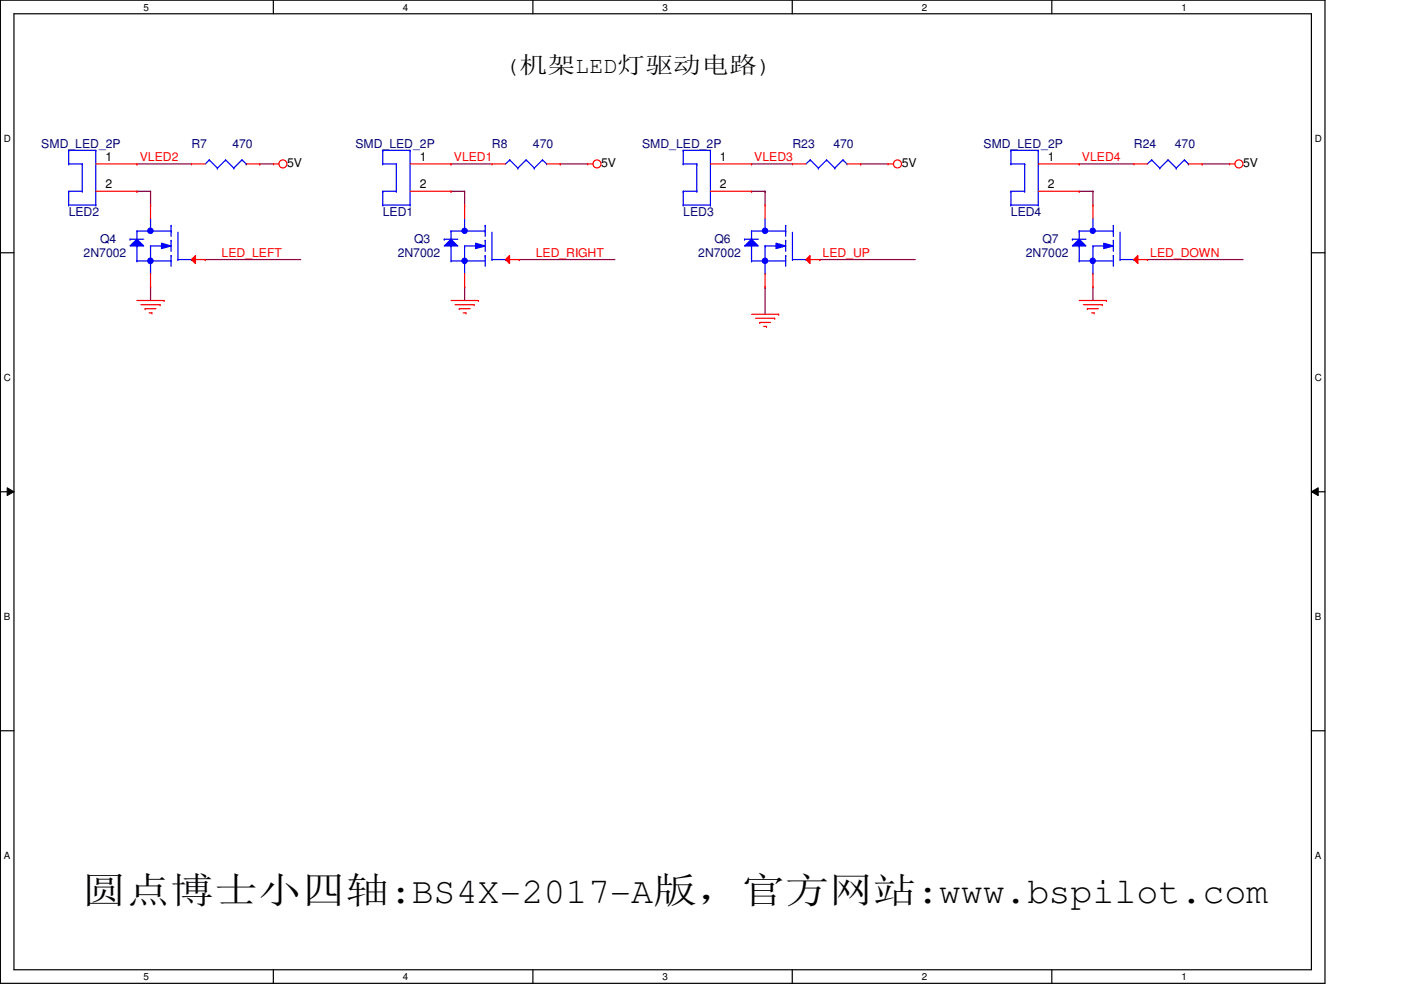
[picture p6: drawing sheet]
<svg xmlns="http://www.w3.org/2000/svg" width="297mm" height="210mm" viewBox="0 0 297 210" stroke-linecap="round" stroke-linejoin="round" font-family="sans-serif">
<path d="M.1 0h280.8v208.5h-280.8zM3 2.9h275v202.7h-275z" fill="none" stroke="#000" stroke-width=".25"/>
<g fill="#fff">
<path d="M30.4 .3h1.2v2.4h-1.2z"/>
<path d="M30.4 205.9h1.2v2.3h-1.2z"/>
</g>
<path d="M58 0v2.9M58 205.6v2.9" fill="none" stroke="#000" stroke-width=".25"/>
<g fill="#fff">
<path d="M85.4 .3h1.2v2.4h-1.2z"/>
<path d="M85.4 205.9h1.2v2.3h-1.2z"/>
</g>
<path d="M113 0v2.9M113 205.6v2.9" fill="none" stroke="#000" stroke-width=".25"/>
<g fill="#fff">
<path d="M140.5 .3h1.1v2.4h-1.1z"/>
<path d="M140.5 205.9h1.1v2.3h-1.1z"/>
</g>
<path d="M168 0v2.9M168 205.6v2.9" fill="none" stroke="#000" stroke-width=".25"/>
<g fill="#fff">
<path d="M195.4 .3h1.2v2.4h-1.2z"/>
<path d="M195.4 205.9h1.2v2.3h-1.2z"/>
</g>
<path d="M223 0v2.9M223 205.6v2.9" fill="none" stroke="#000" stroke-width=".25"/>
<g fill="#fff">
<path d="M250.5 .3h1.1v2.4h-1.1z"/>
<path d="M250.5 205.9h1.1v2.3h-1.1z"/>
<path d="M.8 28.2h1.5v2.4h-1.5z"/>
<path d="M278.8 28.2h1.4v2.4h-1.4z"/>
<path d="M.8 78.9h1.5v2.3h-1.5z"/>
<path d="M278.8 78.9h1.4v2.3h-1.4z"/>
</g>
<path d="M.1 53.6h2.9M278 53.6h2.9" fill="none" stroke="#000" stroke-width=".25"/>
<g fill="#fff">
<path d="M.8 129.6h1.4v2.3h-1.4z"/>
<path d="M278.8 129.6h1.3v2.3h-1.3z"/>
</g>
<path d="M.1 104.3h2.9M278 104.3h2.9" fill="none" stroke="#000" stroke-width=".25"/>
<path d="M1.5 103.4l1.5 .9-1.5 .8zM278 104.3l1.5-.9v1.7z" fill="#000"/>
<path d="M1.5 103.4l1.5 .9-1.5 .8zM278 104.3l1.5-.9v1.7z" fill="none" stroke="#000" stroke-width=".21"/>
<g fill="#fff">
<path d="M.8 180.3h1.4v2.3h-1.4z"/>
<path d="M278.8 180.3h1.3v2.3h-1.3z"/>
</g>
<path d="M.1 154.9h2.9M278 154.9h2.9" fill="none" stroke="#000" stroke-width=".25"/>
<g fill="none" stroke="#800040" stroke-width=".25">
<path d="M29 34.8h.1M29 34.8h11.6M55.1 34.8h.1M55.1 34.8h2.9M95.6 34.8h.1M95.6 34.8h8.7M118.8 34.8h.1M118.8 34.8h5.8M159.3 34.8h.1M159.3 34.8h8.7M182.5 34.8h.1M182.5 34.8h5.8"/>
<path d="M228.8 34.8h.1M228.8 34.8h11.6M254.9 34.8h.1M254.9 34.8h5.8M29 40.6h.1M29 40.6h2.9M31.9 40.6h.1M31.9 40.6v2.9M43.5 55h.1M43.5 55h20.3M95.6 40.6h.1M95.6 40.6h2.9"/>
<path d="M98.5 40.6h.1M98.5 40.6v2.9M110.1 55h.1M110.1 55h20.3M159.3 40.6h.1M159.3 40.6h2.9M162.2 40.6h.1M162.2 40.6v2.9M173.8 55h.1M173.8 55h20.3M228.8 40.6h.1M228.8 40.6h2.9"/>
<path d="M231.7 40.6h.1M231.7 40.6v2.9M243.3 55h.1M243.3 55h20.3M31.9 60.8h.1M31.9 60.8v2.9M98.5 60.8h.1M98.5 60.8v2.9M162.2 60.8h.1M162.2 60.8v5.8M231.7 60.8h.1M231.7 60.8v2.9"/>
</g>
<g fill="none" stroke="#f00" stroke-width=".25">
<path d="M58 34.8h.1M58 34.8h1.1M124.6 34.8h.1M124.6 34.8h1.1M188.3 34.8h.1M188.3 34.8h1.1M260.7 34.8h.1M260.7 34.8h1.1M29 63.7h5.8M29.9 64.6h4M30.8 65.4h.1M30.8 65.4h2.3"/>
<path d="M31.6 66.3h.6M32.2 66.3h.1M33.9 64.6h.1M34.8 63.7h.1M95.6 63.7h5.8M96.5 64.6h4M97.4 65.4h.1M97.4 65.4h2.3M98.2 66.3h.6M98.8 66.3h.1M100.5 64.6h.1M101.4 63.7h.1"/>
<path d="M159.3 66.6h5.8M160.2 67.5h4M161.1 68.4h.1M161.1 68.4h2.3M161.9 69.2h.6M162.5 69.2h.1M164.2 67.5h.1M165.1 66.6h.1M228.8 63.7h5.8M229.7 64.6h4M230.5 65.4h.1M230.5 65.4h2.4"/>
<path d="M231.4 66.3h.6M232 66.3h.1M233.7 64.6h.1M234.6 63.7h.1"/>
<circle cx="60" cy="34.8" r=".85"/>
<circle cx="126.6" cy="34.8" r=".85"/>
<circle cx="190.3" cy="34.8" r=".85"/>
<circle cx="262.7" cy="34.8" r=".85"/>
</g>
<path d="M227.4 52.2l1.4-1.5 1.4 1.5z" fill="#00f"/>
<g fill="none" stroke="#00f" stroke-width=".25">
<path d="M227.4 52.2l1.4-1.5 1.4 1.5zM227.4 50.7h.1M227.4 50.7h2.8M228.8 55.3h.1M228.8 52.2h.1M228.8 49h.1M228.8 55.3h7.2M228.8 49v1.7M228.8 52.2v3.1M228.8 49h7.2M231.7 49h.1M231.7 52.2h.1"/>
<path d="M231.7 58h.1M231.7 46.4v2.6M231.7 52.2v5.8M231.7 52.2h2.9M236 54.2h.1M236 51h.1M236 47.8h.1M236 49h.1M236 47.8v2.3M236 51v2.3M236 54.2v2.3M237.5 55h.1"/>
<path d="M237.5 49.2v5.8M237.5 55h2.9M240.4 55h.1"/>
</g>
<path d="M234 51.6l2 .6-2 .5z" fill="#00f"/>
<path d="M234 51.6l2 .6-2 .5z" fill="none" stroke="#00f" stroke-width=".25"/>
<circle cx="231.7" cy="48.9" r=".56" fill="#00f"/>
<circle cx="231.7" cy="48.9" r=".56" fill="none" stroke="#00f" stroke-width=".25"/>
<circle cx="231.7" cy="55.3" r=".56" fill="#00f"/>
<circle cx="231.7" cy="55.3" r=".56" fill="none" stroke="#00f" stroke-width=".25"/>
<path d="M231.7 43.5h.1M231.7 43.5v2.9" fill="none" stroke="#f00" stroke-width=".25"/>
<path d="M240.4 55l.9-.8v1.7z" fill="#f00"/>
<path d="M104.3 34.8h.1M104.3 34.8h2.9M115.9 34.8h2.9M118.8 34.8h.1M231.7 58v2.8M240.4 55l.9-.8v1.7zM240.4 55h2.9M243.3 55h.1M231.7 60.8h.1" fill="none" stroke="#f00" stroke-width=".25"/>
<path d="M108.1 33.9h.1M108.1 33.9l-.9 .9M108.1 33.9l1.7 1.7M109.8 35.6h.1M111.5 33.9h.1M111.5 33.9l-1.7 1.7M111.5 33.9l1.8 1.7M113.3 35.6h.1M115 33.9h.1M115 33.9l-1.7 1.7M115 33.9l.9 .9M115.9 34.8h.1" fill="none" stroke="#00f" stroke-width=".25"/>
<path d="M27.6 52.2l1.4-1.5 1.5 1.5z" fill="#00f"/>
<g fill="none" stroke="#00f" stroke-width=".25">
<path d="M27.6 52.2l1.4-1.5 1.5 1.5zM27.6 50.7h.1M27.6 50.7h2.9M29 55.3h.1M29 52.2h.1M29 49h.1M29 55.3h7.3M29 49v1.7M29 52.2v3.1M29 49h7.3M31.9 49h.1M31.9 52.2h.1"/>
<path d="M31.9 58h.1M31.9 46.4v2.6M31.9 52.2v5.8M31.9 52.2h2.9M36.3 54.2h.1M36.3 51h.1M36.3 47.8h.1M36.3 49h.1M36.3 47.8v2.3M36.3 51v2.3M36.3 54.2v2.3M37.7 55h.1"/>
<path d="M37.7 49.2v5.8M37.7 55h2.9M40.6 55h.1"/>
</g>
<path d="M34.2 51.6l2.1 .6-2.1 .5z" fill="#00f"/>
<path d="M34.2 51.6l2.1 .6-2.1 .5z" fill="none" stroke="#00f" stroke-width=".25"/>
<circle cx="31.9" cy="49" r=".56" fill="#00f"/>
<circle cx="31.9" cy="49" r=".56" fill="none" stroke="#00f" stroke-width=".25"/>
<circle cx="31.9" cy="55.3" r=".57" fill="#00f"/>
<circle cx="31.9" cy="55.3" r=".57" fill="none" stroke="#00f" stroke-width=".25"/>
<path d="M31.9 43.5h.1M31.9 43.5v2.9" fill="none" stroke="#f00" stroke-width=".25"/>
<path d="M40.6 55l.8-.8v1.7z" fill="#f00"/>
<path d="M150.6 34.8h8.7M159.3 34.8h.1M31.9 58v2.8M40.6 55l.8-.8v1.7zM40.6 55h2.9M43.5 55h.1M150.6 40.6h8.7M159.3 40.6h.1M31.9 60.8h.1" fill="none" stroke="#f00" stroke-width=".25"/>
<g fill="none" stroke="#00f" stroke-width=".25">
<path d="M144.9 31.9h.1M144.9 34.8h.1M144.9 31.9v2.9M144.9 31.9h5.7M144.9 34.8h2.8M147.7 34.8h.1M147.7 34.8v5.8M150.6 31.9h.1M150.6 31.9v11.6M144.9 43.5h.1M144.9 40.6h.1M144.9 40.6v2.9"/>
<path d="M144.9 43.5h5.7M144.9 40.6h2.8M147.7 40.6h.1M150.6 43.5h.1"/>
</g>
<path d="M94.2 52.2l1.4-1.5 1.5 1.5z" fill="#00f"/>
<g fill="none" stroke="#00f" stroke-width=".25">
<path d="M94.2 52.2l1.4-1.5 1.5 1.5zM94.2 50.7h.1M94.2 50.7h2.9M95.6 55.3h.1M95.6 52.2h.1M95.6 49h.1M95.6 55.3h7.3M95.6 49v1.7M95.6 52.2v3.1M95.6 49h7.3M98.5 49h.1M98.5 52.2h.1"/>
<path d="M98.5 58h.1M98.5 46.4v2.6M98.5 52.2v5.8M98.5 52.2h2.9M102.9 54.2h.1M102.9 51h.1M102.9 47.8h.1M102.9 49h.1M102.9 47.8v2.3M102.9 51v2.3M102.9 54.2v2.3M104.3 55h.1"/>
<path d="M104.3 49.2v5.8M104.3 55h2.9M107.2 55h.1"/>
</g>
<path d="M100.8 51.6l2.1 .6-2.1 .5z" fill="#00f"/>
<path d="M100.8 51.6l2.1 .6-2.1 .5z" fill="none" stroke="#00f" stroke-width=".25"/>
<circle cx="98.5" cy="48.9" r=".56" fill="#00f"/>
<circle cx="98.5" cy="48.9" r=".56" fill="none" stroke="#00f" stroke-width=".25"/>
<circle cx="98.5" cy="55.3" r=".56" fill="#00f"/>
<circle cx="98.5" cy="55.3" r=".56" fill="none" stroke="#00f" stroke-width=".25"/>
<path d="M98.5 43.5h.1M98.5 43.5v2.9" fill="none" stroke="#f00" stroke-width=".25"/>
<path d="M107.2 55l.8-.8v1.7z" fill="#f00"/>
<g fill="none" stroke="#f00" stroke-width=".25">
<path d="M40.6 34.8h.1M40.6 34.8h2.9M52.2 34.8h2.9M55.1 34.8h.1M168 34.8h.1M168 34.8h2.9M179.6 34.8h2.9M182.5 34.8h.1M98.5 58v2.8M107.2 55l.8-.8v1.7zM107.2 55h2.9M110.1 55h.1"/>
<path d="M98.5 60.8h.1"/>
</g>
<g fill="none" stroke="#00f" stroke-width=".25">
<path d="M44.4 33.9h.1M44.4 33.9l-.9 .9M44.4 33.9l1.7 1.7M46.1 35.6h.1M47.8 33.9h.1M47.8 33.9l-1.7 1.7M47.8 33.9l1.8 1.7M49.6 35.6h.1M51.3 33.9h.1M51.3 33.9l-1.7 1.7M51.3 33.9l.9 .9M52.2 34.8h.1"/>
<path d="M171.8 33.9h.1M171.8 33.9l-.9 .9M171.8 33.9l1.7 1.7M173.5 35.6h.1M175.3 33.9h.1M175.3 33.9l-1.8 1.7M175.3 33.9l1.7 1.7M177 35.6h.1M178.7 33.9h.1M178.7 33.9l-1.7 1.7M178.7 33.9l.9 .9M179.6 34.8h.1"/>
</g>
<path d="M157.9 52.2l1.4-1.5 1.5 1.5z" fill="#00f"/>
<g fill="none" stroke="#00f" stroke-width=".25">
<path d="M157.9 52.2l1.4-1.5 1.5 1.5zM157.9 50.7h.1M157.9 50.7h2.9M159.3 55.3h.1M159.3 52.2h.1M159.3 49h.1M159.3 55.3h7.3M159.3 49v1.7M159.3 52.2v3.1M159.3 49h7.3M162.2 49h.1M162.2 52.2h.1"/>
<path d="M162.2 58h.1M162.2 46.4v2.6M162.2 52.2v5.8M162.2 52.2h2.9M166.6 54.2h.1M166.6 51h.1M166.6 47.8h.1M166.6 49h.1M166.6 47.8v2.3M166.6 51v2.3M166.6 54.2v2.3M168 55h.1"/>
<path d="M168 49.2v5.8M168 55h2.9M170.9 55h.1"/>
</g>
<path d="M164.5 51.6l2.1 .6-2.1 .5z" fill="#00f"/>
<path d="M164.5 51.6l2.1 .6-2.1 .5z" fill="none" stroke="#00f" stroke-width=".25"/>
<circle cx="162.2" cy="49" r=".56" fill="#00f"/>
<circle cx="162.2" cy="49" r=".56" fill="none" stroke="#00f" stroke-width=".25"/>
<circle cx="162.2" cy="55.3" r=".57" fill="#00f"/>
<circle cx="162.2" cy="55.3" r=".57" fill="none" stroke="#00f" stroke-width=".25"/>
<path d="M162.2 43.5h.1M162.2 43.5v2.9" fill="none" stroke="#f00" stroke-width=".25"/>
<path d="M171.7 54.2v1.7l-.8-.9z" fill="#f00"/>
<g fill="none" stroke="#f00" stroke-width=".25">
<path d="M20.3 34.8h8.7M29 34.8h.1M86.9 34.8h8.7M95.6 34.8h.1M220.1 34.8h8.7M228.8 34.8h.1M240.4 34.8h.1M240.4 34.8h2.9M252 34.8h2.9M254.9 34.8h.1M20.3 40.6h8.7M29 40.6h.1"/>
<path d="M86.9 40.6h8.7M95.6 40.6h.1M162.2 58v2.8M170.9 55h2.9M171.7 54.2v1.7l-.8-.9zM173.8 55h.1M220.1 40.6h8.7M228.8 40.6h.1M162.2 60.8h.1"/>
</g>
<g fill="none" stroke="#00f" stroke-width=".25">
<path d="M14.6 31.9h.1M14.6 34.8h.1M14.6 31.9h5.7M14.6 34.8h2.8M14.6 31.9v2.9M17.4 34.8h.1M17.4 34.8v5.8M20.3 31.9h.1M20.3 31.9v11.6M81.1 31.9h.1M81.1 34.8h.1M81.1 31.9v2.9"/>
<path d="M81.1 31.9h5.8M81.1 34.8h2.9M84 34.8h.1M84 34.8v5.8M86.9 31.9h.1M86.9 31.9v11.6M214.3 31.9h.1M214.3 34.8h.1M214.3 31.9h5.8M214.3 34.8h3M214.3 31.9v2.9M217.3 34.8h.1"/>
<path d="M217.3 34.8v5.8M220.1 31.9h.1M220.1 31.9v11.6M244.2 33.9h.1M244.2 33.9l-.9 .9M244.2 33.9l1.7 1.7M245.9 35.6h.1M247.6 33.9h.1M247.6 33.9l-1.7 1.7M247.6 33.9l1.8 1.7M249.4 35.6h.1M251.1 33.9h.1"/>
<path d="M251.1 33.9l-1.7 1.7M251.1 33.9l.9 .9M252 34.8h.1M14.6 43.5h.1M14.6 40.6h.1M14.6 43.5h5.7M14.6 40.6h2.8M14.6 40.6v2.9M17.4 40.6h.1M20.3 43.5h.1M81.1 43.5h.1M81.1 40.6h.1"/>
<path d="M81.1 40.6v2.9M81.1 43.5h5.8M81.1 40.6h2.9M84 40.6h.1M86.9 43.5h.1M214.3 43.5h.1M214.3 40.6h.1M214.3 43.5h5.8M214.3 40.6h3M214.3 40.6v2.9M217.3 40.6h.1M220.1 43.5h.1"/>
</g>
<text font-size="7.8" x="17.4" y="191.5">圆圆圆圆圆圆圆:BS4X-2017-A版，官官官官:www.bspilot.com</text>
<text font-size="4.9" x="107.2" y="15.5">(空机LED系空空电空)</text>
<g font-size="2.6" fill="#000080">
<text x="8.8" y="31.3">SMD_LED_2P</text>
<text x="40.6" y="31.3">R7</text>
<text x="49.3" y="31.3">470</text>
<text x="75.4" y="31.3">SMD_LED_2P</text>
<text x="104.3" y="31.3">R8</text>
<text x="113" y="31.3">470</text>
<text x="136.1" y="31.3">SMD_LED_2P</text>
<text x="168" y="31.3">R23</text>
<text x="176.7" y="31.3">470</text>
<text x="208.5" y="31.3">SMD_LED_2P</text>
<text x="240.4" y="31.3">R24</text>
<text x="249.1" y="31.3">470</text>
<text x="14.6" y="45.8">LED2</text>
<text x="81.1" y="45.8">LED1</text>
<text x="144.9" y="45.8">LED3</text>
<text x="214.3" y="45.8">LED4</text>
<text x="21.2" y="51.6">Q4</text>
<text x="87.8" y="51.6">Q3</text>
<text x="151.5" y="51.6">Q6</text>
<text x="221" y="51.6">Q7</text>
<text x="17.7" y="54.5">2N7002</text>
<text x="84.3" y="54.5">2N7002</text>
<text x="148" y="54.5">2N7002</text>
<text x="217.5" y="54.5">2N7002</text>
</g>
<g font-size="2.6">
<text x="22.3" y="34.1">1</text>
<text x="60.9" y="35.3">5V</text>
<text x="89" y="34.1">1</text>
<text x="127.5" y="35.3">5V</text>
<text x="152.7" y="34.1">1</text>
<text x="191.2" y="35.3">5V</text>
<text x="222.2" y="34.1">1</text>
<text x="263.6" y="35.3">5V</text>
<text x="22.3" y="39.9">2</text>
<text x="89" y="39.9">2</text>
<text x="152.7" y="39.9">2</text>
<text x="222.2" y="39.9">2</text>
</g>
<g font-size="2.6" fill="#f00">
<text x="29.6" y="34.2">VLED2</text>
<text x="96.2" y="34.2">VLED1</text>
<text x="159.9" y="34.2">VLED3</text>
<text x="229.4" y="34.2">VLED4</text>
<text x="47" y="54.4">LED_LEFT</text>
<text x="113.6" y="54.4">LED_RIGHT</text>
<text x="174.4" y="54.4">LED_UP</text>
<text x="243.9" y="54.4">LED_DOWN</text>
</g>
<g font-size="2.1">
<text x="30.4" y="2.2">5</text>
<text x="85.4" y="2.2">4</text>
<text x="140.5" y="2.2">3</text>
<text x="195.4" y="2.2">2</text>
<text x="250.5" y="2.2">1</text>
<text x=".8" y="30.1">D</text>
<text x="278.8" y="30.1">D</text>
<text x=".8" y="80.8">C</text>
<text x="278.8" y="80.8">C</text>
<text x=".8" y="131.5">B</text>
<text x="278.8" y="131.5">B</text>
<text x=".8" y="182.2">A</text>
<text x="278.8" y="182.2">A</text>
<text x="30.4" y="207.8">5</text>
<text x="85.4" y="207.8">4</text>
<text x="140.5" y="207.8">3</text>
<text x="195.4" y="207.8">2</text>
<text x="250.5" y="207.8">1</text>
</g>
</svg>
